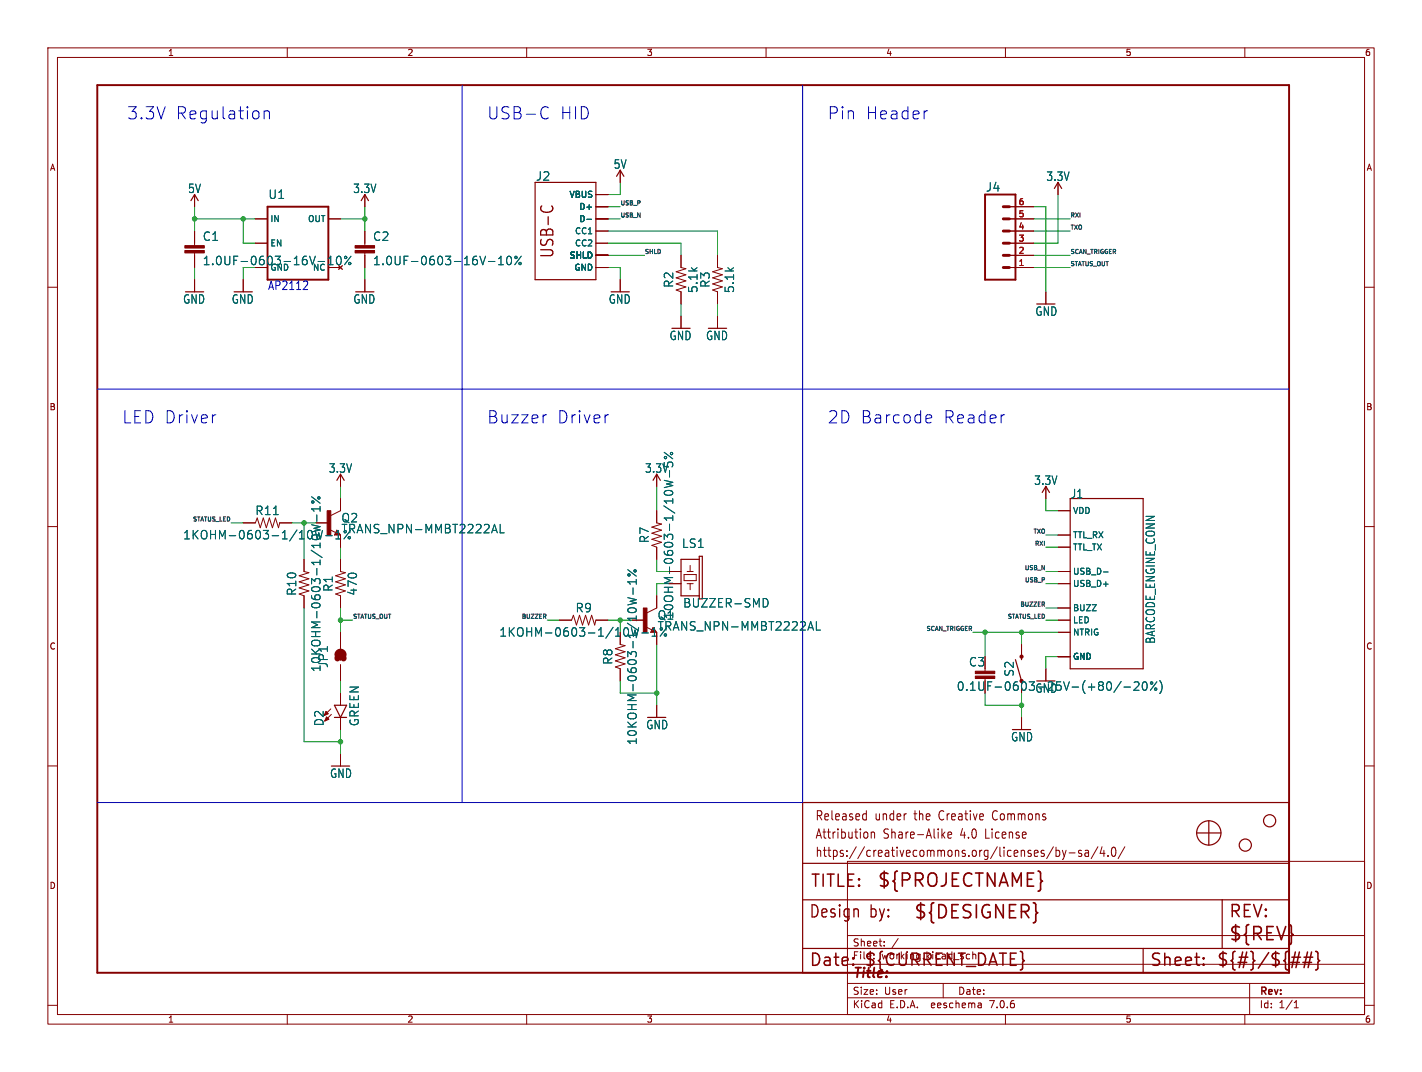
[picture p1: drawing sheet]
<svg xmlns="http://www.w3.org/2000/svg" width="297mm" height="224mm" viewBox="0 0 297 224" stroke-linecap="round" stroke-linejoin="round" font-family="sans-serif">
<g fill="none" stroke="#840000" stroke-width=".21">
<path d="M10 10h277v203.9h-277zM12 12h273v199.9h-273zM60 10v2M110 10v2M160 10v2M210 10v2M260 10v2M129.5 35.6v2.5M221 38.1v2.5M10 60h2M40.6 40.6v2.6M40.6 48.3v3"/>
<path d="M40.6 52.8v3.1M40.6 58.4v2.6M50.8 58.4v2.6M53.3 45.7h2.6M53.3 50.8h2.6M68.6 45.7h2.5M68.6 55.9h2.5M70.7 55.5l.8 .8M71.5 55.5l-.8 .8M76.2 40.6v2.6M76.2 48.3v3M76.2 52.8v3.1"/>
<path d="M76.2 58.4v2.6M124.5 45.7h2.5M124.5 50.8h2.5M124.5 55.9h2.5M124.5 48.3h2.5M124.5 43.2h2.5M124.5 53.3h2.5M124.5 40.6h2.5M129.5 58.4v2.6M142.2 53.3v2.6l1.1 .2-2.1 .7 2.1 .6-2.1 .6 2.1 .7-2.1 .6 2.1 .6-2.1 .7 1 .4v2.5M149.9 53.3v2.6l1 .2-2.1 .7 2.1 .6-2.1 .6 2.1 .7-2.1 .6 2.1 .6-2.1 .7 1.1 .4v2.5M210.8 45.7h5.1"/>
<path d="M210.8 50.8h5.1M210.8 55.9h5.1M210.8 48.3h5.1M210.8 43.2h5.1M210.8 53.3h5.1M285 60h2M142.2 66v2.6M149.9 66v2.6M218.4 61v2.5M71.1 99.1v2.5M137.2 99.1v2.5M10 110h2"/>
<path d="M50.8 109.2h2.5l.4-1 .7 2 .6-2 .6 2 .7-2 .6 2 .6-2 .7 2 .2-1h2.6M63.5 116.8v2.6l1 .2-2 .7 2 .6-2 .6 2 .7-2 .6 2 .6-2 .7 1 .4v2.5M66 109.2h2.6M68.9 110.6l1.2 .7M70.4 110.7l.7 1.1h-1.3zM71.1 104.1v2.6l-2 1M71.1 111.8v2.5M71.1 116.8v2.6l1 .2-2 .7 2 .6-2 .6 2 .7-2 .6 2 .6-2 .7 1 .4v2.5M137.2 106.7v2.5l1 .3-2.1 .6 2.1 .6-2.1 .7 2.1 .6-2.1 .6 2.1 .7-2.1 .6 1.1 .4v2.5M139.7 119.4h2.5M143.5 119.4h1.3M144.1 118.1v1.3"/>
<path d="M218.4 101.6v2.5M221 119.4h2.5M221 111.8h2.5M221 106.7h2.5M221 114.3h2.5M285 110h2M71.1 132.1v3.4M71.1 138.8v3.4M116.8 129.5h2.6l.4-1 .6 2.1 .6-2.1 .7 2.1 .6-2.1 .6 2.1 .7-2.1 .6 2.1 .3-1.1h2.5M129.5 132.1v2.5l1.1 .3-2.1 .6 2.1 .6-2.1 .7 2.1 .6-2.1 .6 2.1 .7-2.1 .6 1 .4v2.5M132.1 129.5h2.5M134.9 131l1.3 .6"/>
<path d="M136.4 131.1l.8 1h-1.3zM137.2 124.5v2.5l-2.1 1M137.2 132.1v2.5M139.7 121.9h2.5M142.9 120h2.5v1.3h-2.5zM143.5 121.9h1.3M144.1 121.9v1.3M213.4 134.6v2.6M218.4 139.7v2.5M221 129.5h2.5M221 121.9h2.5M221 132.1h2.5"/>
<path d="M221 137.2h2.5M221 127h2.5M10 160h2M69.1 148.1l-1.4 1.4M69.2 149.2l-1.4 1.4M71.1 144.8v2.5M71.1 149.9v2.5M71.1 157.5v2.5M137.2 147.3v2.6M205.7 141.7v.5M213.4 149.9v2.5M285 160h2"/>
<path d="M177 179.9h108v32h-108zM180.5 170l.4 .1M180.9 169.3v2M180.9 171.2l-.4 .1M181.2 174v.9M182 173.8v1.3M182 174l.2-.2 .4 .1 .1 1.2M196.9 174.4l.5 .7M197.4 173.8l-.7 .7M198 174.4l.8-.1-.1-.4-.5-.1-.2 .3 .1 .9h.6M220 176.9l-1.4 2.5M220.6 177v1.9"/>
<path d="M220.6 177.7l.4-.1 .3 .4-.1 .8h-.6M221.9 177.6l.4 1.3M222.3 178.9l-.2 .5-.2 .1M222.7 177.6l-.4 1.3M223.3 178.2h1.2M225.9 177.7l-.4-.1-.2 .3v.3l.6 .1v.5h-.6M226.7 177.7h.6l.1 1.2M227.4 178.1l-.6 .1a.4 .4 0 0 0-.2 .3 .4 .4 0 0 0 .2 .4l.6-.1M229.3 176.9l-1.4 2.5M230.2 176.9l-.4 1.4h1M230.6 177.6v1.3M231.4 178.7v.2"/>
<path d="M232.4 177.1l.3-.1a1.34 1.34 0 0 1 0 1.9h-.2a1.44 1.44 0 0 1-.1-1.8zM234.9 176.9l-1.4 2.5M177 195.4h108M184.7 197.5v.1M184.7 196.7v.1M187.6 196l-1.3 2M10 210h2M60 211.9v2M110 211.9v2M160 211.9v2M177 208.4h108M177 205.4h108"/>
<path d="M177 201.4h108M197 205.4v3M204.9 209.6l.1 .9M205 210.4l-.2 .1M205 209.9h-.2M210 211.9v2M260 211.9v2M261 205.4v6.5M270.3 210.5h.9M270.3 209.4l.4-.4v1.5M285 210h2"/>
</g>
<g fill="none" stroke="#840000" stroke-width=".25">
<path d="M111.8 38.1h12.7v20.3h-12.7zM128.8 36.8l.7-1.2 .8 1.2M220.2 39.4l.8-1.3 .7 1.3M39.9 41.9l.7-1.3 .8 1.3M75.4 41.9l.8-1.3 .8 1.3M70.4 100.3l.7-1.2 .8 1.2M70.4 111.3l.1 .2h-.4l.3-.5 .5 .6h-.8M136.4 100.3l.8-1.2 .7 1.2M146 116.8h-3.8v7.7M217.7 102.9l.7-1.3 .8 1.3M223.5 104.1h15.3v35.6h-15.3zM71.1 136.1v1.8"/>
<path d="M136.4 131.6l.1 .2h-.4l.3-.5 .5 .7h-.8M146 124.5v-8.3h.7v8.9M212.1 137.8l1.3 4.4M213.4 137.2v.6M69.8 149.9h2.6M69.8 147.3h2.6l-1.3 2.6zM167.6 167.6h101.6v35.6h-101.6zM249.9 174h5.1M252.5 171.5v5M167.6 198.1h101.6M167.6 180.3h101.6M167.6 188h101.6"/>
<path d="M238.8 198.1v5.1M255.3 188v10.1"/>
<circle cx="252.5" cy="174" r="2.54"/>
<circle cx="260.1" cy="176.5" r="1.27"/>
<circle cx="265.2" cy="171.4" r="1.27"/>
</g>
<g fill="none" stroke="#840000" stroke-width=".32">
<path d="M269.8 199.9h1.8M271.4 198.9l-.7 3.2M272.4 199.9h1.8M273.1 198.9l-.7 3.2M273.9 198.9l-.7 3.2M274.8 198.7l.3 .2 .2 .2v1.2l.3 .4-.3 .3v1.2l-.2 .3-.3 .1M178.2 201.4l.1 .1-.1 .1M251.4 201.4l.1 .1-.1 .1M251.4 201.4l-.1 .1 .1 .1M251.4 200.1v.2M251.4 201.4v.2M251.4 200.1l.1 .1-.1 .1"/>
<path d="M251.4 200.1l-.1 .1 .1 .1M269.6 201h1.8M272.1 201h1.8"/>
</g>
<path d="M216.5 190.5l.2 .2-.2 .1" fill="none" stroke="#840000" stroke-width=".34"/>
<g fill="none" stroke="#006464" stroke-width=".21">
<path d="M66.4 54.6h1.4M68.6 55.3h1M68.6 54l.5-.5v1.8M70.5 53.6l.2-.1a.97 .97 0 0 1 .7 .8 .97 .97 0 0 1-.4 .9l-.1 .1a.97 .97 0 0 1-.7-.7 .97 .97 0 0 1 .3-1zM73.3 53.5l-1.3 1.8M102 54.6h1.4M104.1 55.3h1M104.1 54l.5-.5v1.8M106.1 53.6l.1-.1a.97 .97 0 0 1 .7 .8 .97 .97 0 0 1-.3 .9l-.2 .1a.97 .97 0 0 1-.7-.7 .97 .97 0 0 1 .4-1zM108.9 53.5l-1.4 1.8M122.6 45.8h.9M138.7 94.5l1.8 1.3"/>
<path d="M139.8 96.5l.6 .2 .1 .6-.2 .2M139.8 98.3v1.4M65.1 109.6l1.8 .4-1.3 .4 1.3 .3-1.8 .4M65.1 103.8l1.8 1.3M66.2 107.6v1.3M66.9 105.8v1M66.9 106.3h-1.8l.5 .5M67.4 110.8l-.5 1.8M68 111.9h1.4M70.1 112.6h1.1M70.5 111l-.4 .3M102.9 110.8h.8"/>
<path d="M103.3 109.5l.6 1.8M104.5 109.5v1.8h.8M131.1 119l1.8 1.4M138.7 100.3l1.8 .5-1.3 .3 1.3 .3M230.5 119.5h.9M131.1 124.8l1.8 .5-1.3 .3 1.3 .3-1.8 .5M132.2 122.8v1.4M132.9 121v1M132.9 121.5h-1.8l.5 .5M134.1 132.2h1.3M136.2 132.9h1M136.5 131.4l-.3 .2"/>
<path d="M159.4 125a.9 .9 0 0 1 1 .9 .9 .9 0 0 1-1 .9M168.9 131.1h.8M169.3 129.8l.6 1.8M170.5 129.8v1.8h.9M231.9 142.5l.2 .6-.2 1M234.2 142.3l-1.6 2.3M234.8 143.5h1.3M236.9 142.6l.7-.2 .2 .2 .1 .3-1.1 1.3h1.1M238.8 142.5l.2-.1a.97 .97 0 0 1 .7 .8 .97 .97 0 0 1-.4 .9l-.1 .1a.97 .97 0 0 1-.7-.7 .97 .97 0 0 1 .3-1zM241.6 142.4l-1.3 1.8M242.2 142.2a2.04 2.04 0 0 1 0 2.7"/>
<circle cx="72.2" cy="53.8" r=".25"/>
<circle cx="73.1" cy="55.1" r=".25"/>
<circle cx="107.8" cy="53.8" r=".25"/>
<circle cx="108.6" cy="55.1" r=".25"/>
<circle cx="139" cy="95.6" r=".25"/>
<circle cx="140.3" cy="94.7" r=".25"/>
<circle cx="65.3" cy="104.9" r=".25"/>
<circle cx="66.6" cy="104" r=".25"/>
<circle cx="132.6" cy="119.2" r=".25"/>
<circle cx="131.4" cy="120.1" r=".25"/>
<circle cx="240.5" cy="142.7" r=".25"/>
<circle cx="241.4" cy="144" r=".25"/>
</g>
<path d="M20.3 17.8h248.9v185.4h-248.9zM55.9 43.2h12.7v15.2h-12.7zM205.7 40.6h6.4v17.8h-6.4z" fill="none" stroke="#840000" stroke-width=".41"/>
<g fill="#840000" stroke="#840000" stroke-width=".21">
<path d="M38.6 52.3h4.1v.5h-4.1z"/>
<path d="M38.6 51.3h4.1v.5h-4.1z"/>
<path d="M74.2 52.3h4v.5h-4z"/>
<path d="M74.2 51.3h4v.5h-4z"/>
<path d="M134.4 127h.7v5.1h-.7z"/>
<path d="M68.3 106.7h.8v5.1h-.8z"/>
<path d="M68.2 149.7l.5 .5-.9 .4z"/>
<path d="M203.7 141.2h4.1v.5h-4.1z"/>
<path d="M203.7 140.2h4.1v.5h-4.1z"/>
<circle cx="213.4" cy="137.2" r=".33"/>
</g>
<path d="M70.5 137.5l.2-.4 .4-.2 .5 .2 .2 .4M70.5 136.8l.2-.5 .4-.2 .5 .2 .2 .5" fill="none" stroke="#840000" stroke-width="1.3"/>
<path d="M113.2 43a.67 .67 0 0 0-.2 .9M115.2 43a.68 .68 0 0 1 .1 .9" fill="none" stroke="#840000" stroke-width=".27"/>
<path d="M209.5 55.9h1.3M209.5 53.3h1.3M209.5 50.8h1.3M209.5 48.3h1.3M209.5 45.7h1.3M209.5 43.2h1.3" fill="none" stroke="#840000" stroke-width=".61"/>
<g fill="none" stroke="#0000c2" stroke-width=".21">
<path d="M96.5 17.8v149.8M167.6 17.8v149.8h-147.3M55.2 23.1v1.7M55.2 23.4a.63 .63 0 0 1 1.1 .1v1.3M113.4 22.4a.89 .89 0 0 1 1.1 .1M114.5 24.6a.89 .89 0 0 1-1.1 .1M193.7 23.1l-.4 .2M64.1 58.8l.2 .2-.1 .5-.9 1h1M20.3 81.3h248.9M45.1 86.6l-.5 .2M114.2 86.6l-.5 .2M127.1 86.6l-.5 .2"/>
<path d="M193.7 86.6l.8 .2 .1 .4-1.2 .3M194.5 88.2l-.8 .1M209.6 86.6h.2"/>
</g>
<g fill="none" stroke="#009600" stroke-width=".21">
<path d="M129.5 38.1v2.5h-2.5M40.6 45.7h12.7M40.6 43.2v5.1M40.6 55.9v2.5M50.8 45.7v5.1h2.5M50.8 55.9v2.5M71.1 45.7h5.1M76.2 43.2v5.1M76.2 55.9v2.5M127 53.3h7.6M127 55.9h2.5v2.5M127 45.7h2.5"/>
<path d="M127 50.8h15.2v2.5M127 48.3h22.9v5M127 43.2h2.5M215.9 53.3h7.6M215.9 45.7h7.6M215.9 55.9h7.6M215.9 43.2h2.5v17.8M215.9 48.3h7.6M221 40.6v10.2h-5.1M142.2 63.5v2.5M149.9 63.5v2.5M48.3 109.2h2.5"/>
<path d="M61 109.2h5M63.5 109.2v7.6M71.1 101.6v2.5M71.1 114.3v2.5M137.2 101.6v5.1M137.2 116.8v2.6h2.5M218.4 104.1v2.6h2.6M218.4 111.8h2.6M218.4 119.4h2.6M218.4 114.3h2.6M63.5 127v27.9h7.6M71.1 127v5.1"/>
<path d="M71.1 129.5h2.6M114.3 129.5h2.5M127 129.5h5.1M129.5 129.5v2.6M137.2 134.6v12.7M139.7 121.9h-2.5v2.6M203.2 132.1h17.8M205.7 132.1v5.1M213.4 132.1v2.5M218.4 129.5h2.6M218.4 121.9h2.6M218.4 127h2.6"/>
<path d="M221 137.2h-2.6v2.5M71.1 142.2v2.6M71.1 152.4v5.1M129.5 142.2v2.6h7.7M205.7 144.8v2.5h7.7M213.4 144.8v5.1"/>
</g>
<g fill="#009600" stroke="#009600" stroke-width=".21">
<circle cx="76.2" cy="45.7" r=".46"/>
<circle cx="137.2" cy="144.8" r=".46"/>
<circle cx="213.4" cy="147.3" r=".46"/>
<circle cx="129.5" cy="129.5" r=".46"/>
<circle cx="71.1" cy="129.5" r=".46"/>
<circle cx="71.1" cy="154.9" r=".46"/>
<circle cx="63.5" cy="109.2" r=".46"/>
<circle cx="205.7" cy="132.1" r=".46"/>
<circle cx="213.4" cy="132.1" r=".46"/>
<circle cx="40.6" cy="45.7" r=".46"/>
<circle cx="50.8" cy="45.7" r=".46"/>
</g>
<g font-size="3.8" fill="#840000">
<text x="183.1" y="185.7">${PROJECTNAME}</text>
<text x="190.8" y="192.3">${DESIGNER}</text>
<text x="256.5" y="196.9">${REV}</text>
</g>
<g font-size="3.5" fill="#0000c2">
<text x="26.4" y="25.2">3.3V</text>
<text x="36.5" y="25.2">Regulation</text>
<text x="101.6" y="25.2">USB-C</text>
<text x="116.8" y="25.2">HID</text>
<text x="172.7" y="25.2">Pin</text>
<text x="180.7" y="25.2">Header</text>
<text x="25.4" y="88.7">LED Driver</text>
<text x="101.6" y="88.7">Buzzer</text>
<text x="116.2" y="88.7">Driver</text>
<text x="172.7" y="88.7">2D Barcode</text>
<text x="196.8" y="88.7">Reader</text>
</g>
<g font-size="3.5" fill="#840000">
<text x="116" y="54.1" transform="rotate(-90 116 54.1)">USB-C</text>
<text x="169.2" y="185.7">TITLE:</text>
<text x="168.9" y="192.1">Design</text>
<text x="181.6" y="192.1">by:</text>
<text x="256.5" y="192.1">REV:</text>
<text x="168.9" y="202.2">Date:</text>
<text x="180.3" y="202.2">${CURRENT_DATE}</text>
<text x="240" y="202.2">Sheet:</text>
<text x="254" y="202.2">${#}/${##}</text>
</g>
<text font-size="2.8" fill="#840000" x="178" y="204.8">Title:</text>
<g font-size="2.7" fill="#840000">
<text x="170.2" y="171.7">Released</text>
<text x="182.7" y="171.7">under</text>
<text x="191.1" y="171.7">the</text>
<text x="196.5" y="171.7">Creative</text>
<text x="208" y="171.7">Commons</text>
<text x="170.2" y="175.5">Attribution</text>
<text x="170.2" y="179.3">https://creativecommons.org/licenses/by-sa/4.0/</text>
<text x="184.5" y="175.5">Share-Alike</text>
<text x="200.8" y="175.5">4.0</text>
<text x="206.2" y="175.5">License</text>
</g>
<g font-size="2.5" fill="#006464">
<text x="128.1" y="35.5">5V</text>
<text x="39.2" y="40.5">5V</text>
<text x="56" y="41.8">U1</text>
<text x="73.7" y="40.5">3.3V</text>
<text x="111.9" y="37.9">J2</text>
<text x="205.8" y="40.2">J4</text>
<text x="218.5" y="38">3.3V</text>
<text x="42.3" y="50.5">C1</text>
<text x="77.8" y="50.5">C2</text>
<text x="42.3" y="55.6">1.0UF-0603-16V-10%</text>
<text x="77.8" y="55.6">1.0UF-0603-16V-10%</text>
<text x="38.2" y="63.6">GND</text>
<text x="48.3" y="63.6">GND</text>
<text x="73.7" y="63.6">GND</text>
<text x="127.1" y="63.6">GND</text>
<text x="140.8" y="60.2" transform="rotate(-90 140.8 60.2)">R2</text>
<text x="145.9" y="61.3" transform="rotate(-90 145.9 61.3)">5.1k</text>
<text x="148.4" y="60.2" transform="rotate(-90 148.4 60.2)">R3</text>
<text x="153.5" y="61.3" transform="rotate(-90 153.5 61.3)">5.1k</text>
<text x="139.8" y="71.3">GND</text>
<text x="147.4" y="71.3">GND</text>
<text x="216.2" y="66.2">GND</text>
<text x="68.6" y="99">3.3V</text>
<text x="134.6" y="99">3.3V</text>
<text x="215.9" y="101.5">3.3V</text>
<text x="53.2" y="107.8">R11</text>
<text x="223.6" y="104.3">J1</text>
<text x="38.2" y="112.9">1KOHM-0603-1/10W-1%</text>
<text x="71.2" y="109.3">Q2</text>
<text x="71.2" y="111.6">TRANS_NPN-MMBT2222AL</text>
<text x="135.7" y="113.5" transform="rotate(-90 135.7 113.5)">R7</text>
<text x="142.3" y="114.7">LS1</text>
<text x="62.1" y="124.6" transform="rotate(-90 62.1 124.6)">R10</text>
<text x="69.7" y="123.7" transform="rotate(-90 69.7 123.7)">R1</text>
<text x="74.8" y="124.5" transform="rotate(-90 74.8 124.5)">470</text>
<text x="120.1" y="128.1">R9</text>
<text x="137.3" y="129.6">Q1</text>
<text x="137.3" y="131.9">TRANS_NPN-MMBT2222AL</text>
<text x="140.8" y="129.4" transform="rotate(-90 140.8 129.4)">10OHM-0603-1/10W-5%</text>
<text x="142.6" y="127.1">BUZZER-SMD</text>
<text x="104.2" y="133.2">1KOHM-0603-1/10W-1%</text>
<text x="241.4" y="134.6" transform="rotate(-90 241.4 134.6)">BARCODE_ENGINE_CONN</text>
<text x="67.2" y="140.5" transform="rotate(-90 67.2 140.5)">10KOHM-0603-1/10W-1%</text>
<text x="68.7" y="139.6" transform="rotate(-90 68.7 139.6)">JP1</text>
<text x="128.1" y="138.9" transform="rotate(-90 128.1 138.9)">R8</text>
<text x="211.9" y="141.4" transform="rotate(-90 211.9 141.4)">S2</text>
<text x="216.2" y="144.9">GND</text>
<text x="67.8" y="151.8" transform="rotate(-90 67.8 151.8)">D2</text>
<text x="75.2" y="151.8" transform="rotate(-90 75.2 151.8)">GREEN</text>
<text x="133.2" y="155.7" transform="rotate(-90 133.2 155.7)">10KOHM-0603-1/10W-1%</text>
<text x="134.9" y="152.5">GND</text>
<text x="211.1" y="155.1">GND</text>
<text x="68.8" y="162.7">GND</text>
</g>
<text font-size="2.5" fill="#0000c2" x="55.9" y="60.7">AP2112</text>
<g font-size="2.5" fill="#840000">
<text x="202.3" y="139.4">C3</text>
<text x="199.7" y="144.5">0.1UF-0603-25V-(+80/-20%)</text>
</g>
<g font-size="2.1" fill="#840000">
<text x="178" y="197.9">Sheet:</text>
<text x="178" y="200.6">File:</text>
<text x="184.1" y="200.6">working.kicad_sch</text>
<text x="178" y="208">Size:</text>
<text x="184.7" y="208">User</text>
<text x="200" y="208">Date:</text>
<text x="263" y="208.2">Rev:</text>
<text x="178" y="210.8">KiCad</text>
<text x="185.7" y="210.8">E.D.A.</text>
<text x="194.6" y="210.8">eeschema</text>
<text x="207" y="210.8">7.0.6</text>
<text x="263" y="210.8">Id:</text>
<text x="267.1" y="210.8">1/1</text>
</g>
<g font-size="1.8" fill="#840000">
<text x="35" y="11.9">1</text>
<text x="85" y="11.9">2</text>
<text x="135" y="11.9">3</text>
<text x="185" y="11.9">4</text>
<text x="235" y="11.9">5</text>
<text x="285" y="11.9">6</text>
<text x="10.3" y="35.9">A</text>
<text x="285.3" y="35.9">A</text>
<text x="10.3" y="85.9">B</text>
<text x="285.3" y="85.9">B</text>
<text x="10.3" y="135.9">C</text>
<text x="285.3" y="135.9">C</text>
<text x="10.3" y="185.9">D</text>
<text x="285.3" y="185.9">D</text>
<text x="35" y="213.8">1</text>
<text x="85" y="213.8">2</text>
<text x="135" y="213.8">3</text>
<text x="185" y="213.8">4</text>
<text x="235" y="213.8">5</text>
<text x="285" y="213.8">6</text>
</g>
<g font-size="1.8" fill="#006464">
<text x="118.9" y="41.5">VBUS</text>
<text x="56.4" y="46.6">IN</text>
<text x="64.2" y="46.6">OUT</text>
<text x="120.9" y="44">D+</text>
<text x="120.9" y="46.6">D-</text>
<text x="56.4" y="51.7">EN</text>
<text x="120" y="49.1">CC1</text>
<text x="120" y="51.7">CC2</text>
<text x="56.4" y="56.7">GND</text>
<text x="65.3" y="56.7">NC</text>
<text x="118.9" y="54.2">SHLD</text>
<text x="119.9" y="56.7">GND</text>
<text x="224" y="107.5">VDD</text>
<text x="224" y="112.6">TTL_RX</text>
<text x="224" y="115.2">TTL_TX</text>
<text x="224" y="122.8">USB_D+</text>
<text x="224" y="120.2">USB_D-</text>
<text x="224" y="130.4">LED</text>
<text x="224" y="127.9">BUZZ</text>
<text x="224" y="132.9">NTRIG</text>
<text x="224" y="138">GND</text>
</g>
<g font-size="1.8" fill="#a90000">
<text x="212.7" y="45.5">5</text>
<text x="212.7" y="42.9">6</text>
<text x="212.7" y="53.1">2</text>
<text x="212.7" y="50.5">3</text>
<text x="212.7" y="48">4</text>
<text x="212.7" y="55.6">1</text>
</g>
<g font-size="1.2" fill="#0f0f0f">
<text x="129.5" y="45.5">USB_N</text>
<text x="129.5" y="42.9">USB_P</text>
<text x="223.5" y="45.5">RXI</text>
<text x="134.6" y="53.1">SHLD</text>
<text x="223.5" y="53.1">SCAN_TRIGGER</text>
<text x="223.5" y="48">TXO</text>
<text x="223.5" y="55.6">STATUS_OUT</text>
<text x="40.1" y="109">STATUS_LED</text>
<text x="215.7" y="111.5">TXO</text>
<text x="213.9" y="119.1">USB_N</text>
<text x="216" y="114.1">RXI</text>
<text x="213.9" y="121.7">USB_P</text>
<text x="73.7" y="129.3">STATUS_OUT</text>
<text x="108.8" y="129.3">BUZZER</text>
<text x="193.4" y="131.8">SCAN_TRIGGER</text>
<text x="210.3" y="129.3">STATUS_LED</text>
<text x="213" y="126.8">BUZZER</text>
</g>
</svg>
